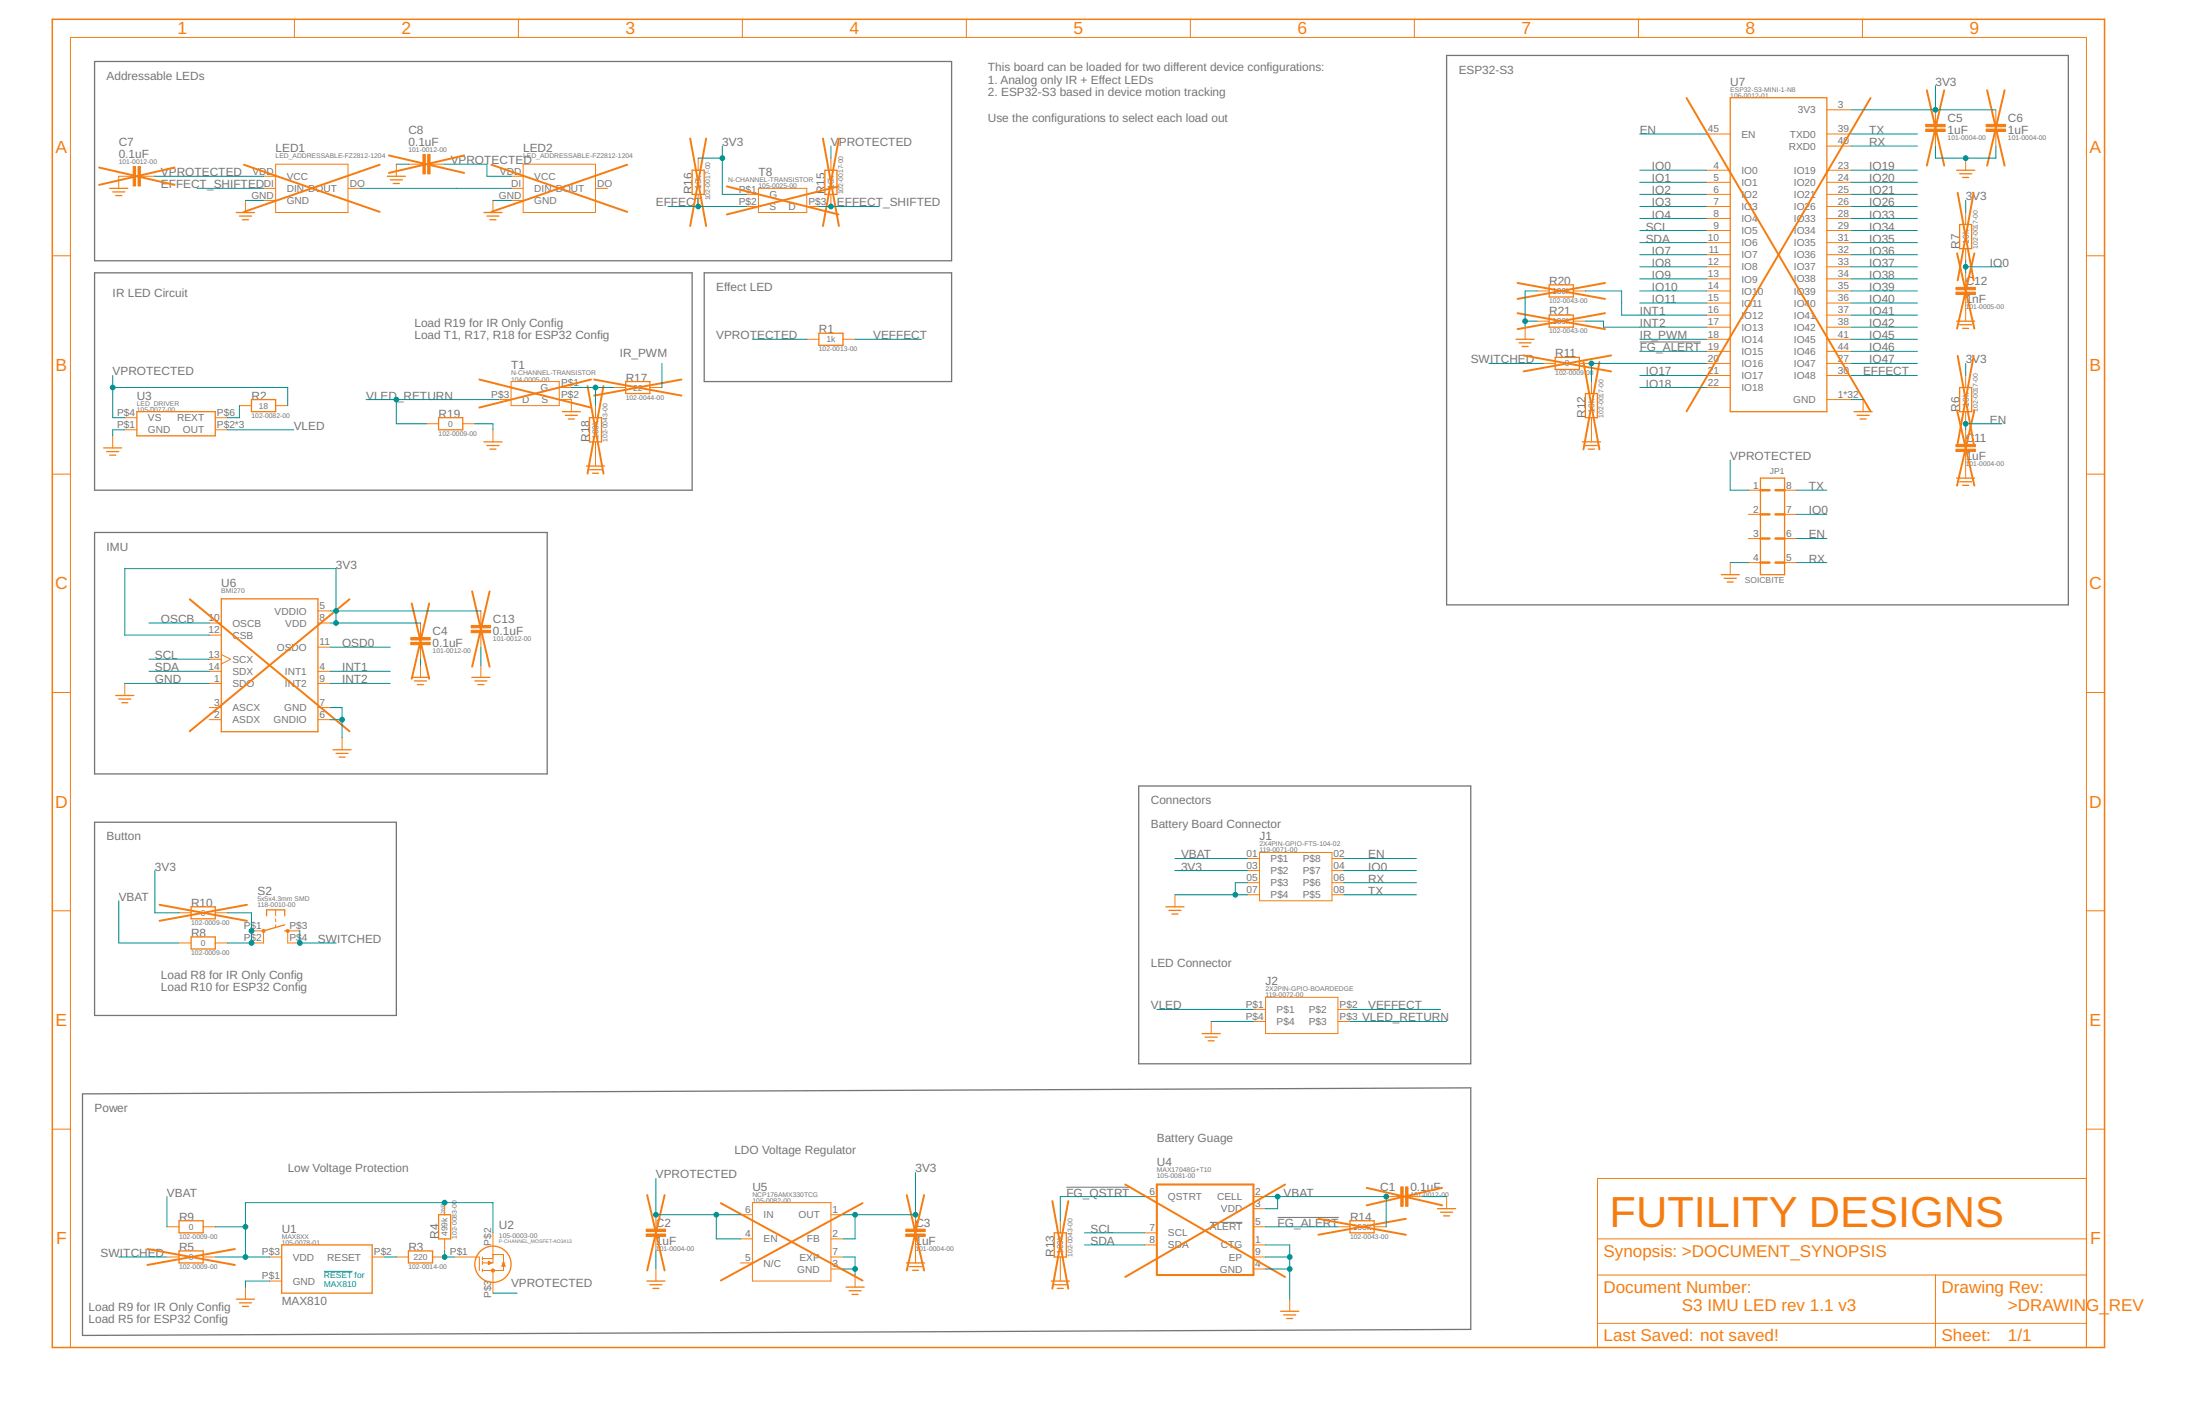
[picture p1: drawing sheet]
<svg xmlns="http://www.w3.org/2000/svg" width="432mm" height="279mm" viewBox="0 0 432 279" stroke-linecap="round" stroke-linejoin="round" font-family="sans-serif">
<path d="M18.6 12.1h168.2v39.1h-168.2zM283.9 10.9h122.1v107.8h-122.1zM18.6 53.5h117.2v42.7h-117.2zM138.2 53.5h48.6v21.4h-48.6zM18.6 104.5h88.8v47.3h-88.8zM223.5 154.2h65.2v54.5h-65.2zM18.6 161.3h59.2v37.9h-59.2zM16.2 214.6l272.5-1.2v47.4l-272.5 1.2z" fill="none" stroke="#757575" stroke-width=".25"/>
<path d="M321.8 67.1h12M209.3 232.9h12.4M237.5 239.8h6.3M250.8 238.9h12" fill="none" stroke="#757575" stroke-width=".2"/>
<path d="M10.3 3.8h402.8v260.6h-402.8z" fill="none" stroke="#f57c10" stroke-width=".3"/>
<g fill="none" stroke="#f57c10" stroke-width=".2">
<path d="M57.8 3.8v3.5M101.7 3.8v3.5M145.7 3.8v3.5M189.7 3.8v3.5M233.6 3.8v3.5M277.6 3.8v3.5M321.6 3.8v3.5M365.5 3.8v3.5M26.1 34.6h-2.8v2.4M27.6 34.6h2.8M48.2 39.3v2.4M51.7 37h2.4"/>
<path d="M51.7 34.6h2.4M51.7 39.3h2.4M54.1 32.2h14.2v9.5h-14.2zM68.3 37h2.4M77.8 32.2v2.4M80.2 32.2h2.8M84.4 32.2h2.9M96.8 39.3v2.4M100.3 37h2.4M100.3 34.6h2.4M100.3 39.3h2.4M102.7 32.2h14.2v9.5h-14.2z"/>
<path d="M116.9 37h2.4M137 31v2.4M137 38.1v2.4M146.5 38.1h2.4M148.9 37h9.4v4.7h-9.4zM163.1 31v2.4M163.1 38.1v2.4M334.9 33.4h4.7M334.9 35.8h4.7M334.9 38.1h4.7M334.9 26.3h4.7M358.6 33.4h4.7"/>
<path d="M358.6 35.8h4.7M358.6 38.1h4.7M358.6 26.3h4.7M358.6 28.7h4.7M358.6 21.5h4.7M379.9 21.5v2.9M379.9 25.8v2.9M385.8 31v2.4M391.7 21.5v2.9M391.7 25.8v2.9M10.3 50.2h3.5M146.5 40.5h2.4"/>
<path d="M158.3 40.5h2.4M301.7 57.1h2.4M308.8 57.1h2.4M334.9 40.5h4.7M334.9 42.9h4.7M334.9 45.2h4.7M334.9 47.6h4.7M334.9 50h4.7M334.9 52.3h4.7M334.9 54.7h4.7M334.9 57.1h4.7M334.9 59.5h4.7"/>
<path d="M358.6 40.5h4.7M358.6 42.9h4.7M358.6 45.2h4.7M358.6 47.6h4.7M358.6 50h4.7M358.6 52.3h4.7M358.6 54.7h4.7M358.6 57.1h4.7M358.6 59.5h4.7M385.8 41.7v2.3M385.8 48.8v2.4M385.8 53.5v2.9"/>
<path d="M385.8 57.8v5.2M409.5 50.2h3.6M47 79.6h2.4M54.1 79.6h2.4M97.9 78.4h2.4M100.3 74.9h9.5v4.7h-9.5zM109.8 76h2.3M109.8 78.4h2.3v2.4M116.9 79.6v2.4M120.4 76h2.4M127.6 76h2.3M158.3 66.6h2.4"/>
<path d="M165.5 66.6h2.3M299.3 64.2v2.4M301.7 63h2.4M302.9 71.3h2.3M308.8 63h2.4M310 71.3h2.4M312.4 74.9v2.3M334.9 61.8h4.7M334.9 64.2h4.7M334.9 66.6h4.7M334.9 68.9h4.7M334.9 71.3h4.7"/>
<path d="M334.9 73.7h4.7M334.9 76h4.7M358.6 61.8h4.7M358.6 64.2h4.7M358.6 66.6h4.7M358.6 68.9h4.7M358.6 71.3h4.7M358.6 73.7h4.7M358.6 78.4h4.7M365.7 78.4v2.4M385.8 73.7v2.3M10.3 93h3.5"/>
<path d="M22.1 85.5v2.4M24.5 82h2.4M24.5 84.3h2.4M42.2 82h2.4M42.2 84.3h2.4M83.7 83.1h2.4M90.8 83.1h2.4M96.8 84.3v2.4M116.9 86.7v4.7M312.4 82v4.7M343.2 96.2h2.3M350.3 96.2h2.3"/>
<path d="M385.8 80.8v2.3M385.8 84.3v2.9M385.8 88.6v5.2M409.5 93h3.6M62.4 119.9h2.4M94.4 119.9v2.8M339.6 110.4v2.4M343.2 100.9h2.3M343.2 105.7h2.3M343.2 110.4h2.3M350.3 100.9h2.3M350.3 105.7h2.3"/>
<path d="M350.3 110.4h2.3M10.3 135.9h3.5M24.5 134.1v2.4M41.1 134.1h2.3M41.1 138.8h2.3M41.1 131.7h2.3M41.1 122.2h2.3M41.1 124.6h2.3M41.1 129.3h2.3M43.4 128.4l1.9 .9-1.9 1M62.4 134.1h2.4M62.4 138.8h2.4"/>
<path d="M62.4 131.7h2.4M62.4 122.2h2.4M62.4 127h2.4M82.5 122.2v2.9M82.5 126.5v2.8M82.5 130.5v2.4M94.4 124.1v2.9M94.4 130.5v2.4M409.5 135.9h3.6M41.1 141.2h2.3M62.4 141.2h2.4M67.1 144.7v2.4"/>
<path d="M10.3 178.7h3.5M35.1 179.1h2.4M42.2 179.1h2.4M54.1 178.5v1.2M230.6 175.6v2.3M244.8 168.4h2.4M244.8 170.8h2.4M244.8 173.2h2.4M244.8 175.6h2.4M247.2 167.3h14.2v9.4h-14.2zM261.4 168.4h2.4M261.4 170.8h2.4"/>
<path d="M261.4 173.2h2.4M261.4 175.6h2.4M409.5 178.7h3.6M35.1 185h2.4M42.2 185h2.4M49.4 182.6h2.3v2.4h-2.3M54.1 180.3v.6M54.1 181.5v.6M58.8 182.6h-2.3v2.4h2.3M246 198.1h2.4M248.4 195.7h14.2v7.1h-14.2zM262.6 198.1h2.4"/>
<path d="M237.7 200.4v2.4M246 200.4h2.4M262.6 200.4h2.4M10.3 221.6h3.5M87.3 236v2.3M128.7 238.3v2.9M145.3 238.3h2.4M147.7 236h15.4v15.4h-15.4zM163.1 238.3h2.4M179.7 238.3v2.9M208.1 239.5v2.4M224.7 234.8h2.4"/>
<path d="M246 234.8h2.4M246 237.2h2.4M272.1 234.8h2.8M276.4 234.8h2.8M283.9 234.8v2.4M409.5 231.2h-96v33.2h96v-257.1h-395.7v257.1M409.5 221.6h3.6M32.8 246.6h2.3M32.8 240.7h2.3M39.9 246.6h2.3M39.9 240.7h2.3M48.2 252.5v2.4"/>
<path d="M52.9 246.6h2.4M52.9 251.4h2.4M73 246.6h2.4M77.8 246.6h2.4M84.9 246.6h2.4M87.3 243.1v2.3M89.3 246.6h4.7M94.1 246.6v2.7M94.7 247.8h1.2M94.7 246.6v.6M94.7 247.5v.6M94.7 249v.6"/>
<path d="M94.7 246.9h2.1M95.9 247.5l.6 .3-.6 .3zM96.8 241.9v5.9h-.3M96.8 249v4.7M96.8 246.1h2v3.2h-4.1M98.5 247.8h.6M98.8 247.8l.3 .6h-.6zM128.7 242.6v2.8M128.7 249v2.4M145.3 243.1h2.4M145.3 247.8h2.4M163.1 243.1h2.4"/>
<path d="M163.1 246.6h2.4M163.1 249h2.4M167.8 250.2v2.3M179.7 242.6v5.2M208.1 246.6v4.8M224.7 241.9h2.4M224.7 244.3h2.4M246 246.6h2.4M246 240.7h2.4M246 244.3h2.4M246 249h2.4M253.1 254.9v2.4"/>
<path d="M262.6 240.7h2.4M269.7 240.7h2.4M313.5 250.2h96M313.5 259.7h96M313.5 243.1h96M379.9 250.2v14.2"/>
</g>
<g fill="none" stroke="#f57c10" stroke-width=".25">
<path d="M339.6 19.2h19v61.6h-19zM21.5 37h3.6M22.1 37.7h2.4M22.7 38.4h1.2M76 34.6h3.6M76.6 35.3h2.4M77.2 36h1.2M135.8 33.4h2.4v4.7h-2.4zM161.9 33.4h2.4v4.7h-2.4zM384 33.4h3.6M384.6 34.1h2.4M385.2 34.8h1.2"/>
<path d="M46.4 41.7h3.6M47 42.4h2.4M47.6 43.1h1.2M95 41.7h3.5M95.6 42.4h2.3M96.2 43.1h1.1M304.1 55.9h4.7v2.4h-4.7zM384.6 44h2.4v4.8h-2.4zM49.4 78.4h4.7v2.4h-4.7zM122.8 74.9h4.8v2.3h-4.8zM160.7 65.4h4.8v2.4h-4.8zM297.6 66.6h3.5"/>
<path d="M298.2 67.3h2.3M298.7 68h1.2M304.1 61.8h4.7v2.4h-4.7zM305.2 70.1h4.8v2.4h-4.8zM311.2 77.2h2.3v4.8h-2.3zM384 63h3.6M384.6 76h2.4v4.8h-2.4zM384.6 63.7h2.4M385.2 64.4h1.2M20.3 87.9h3.6M20.9 88.6h2.4M21.5 89.3h1.2"/>
<path d="M26.9 80.8h15.3v4.7h-15.3zM86.1 82h4.7v2.3h-4.7zM95 86.7h3.5M95.6 87.4h2.3M96.2 88.1h1.1M110.4 80.8h3.5M111 81.5h2.3M111.5 82.2h1.2M115.1 91.4h3.6M115.7 82h2.4v4.7h-2.4zM115.7 92.2h2.4M116.3 92.9h1.2"/>
<path d="M310.6 86.7h3.5M311.2 87.4h2.3M311.8 88.1h1.1M345.5 93.8h4.8v19h-4.8zM363.9 80.8h3.6M364.5 81.5h2.4M365.1 82.2h1.2M384 93.8h3.6M384.6 94.5h2.4M385.2 95.2h1.2M43.4 117.5h19v26.1h-19zM337.8 112.8h3.6"/>
<path d="M338.4 113.5h2.4M339 114.2h1.2M22.7 136.5h3.6M23.3 137.2h2.4M23.9 137.9h1.2M80.8 132.9h3.5M81.3 133.6h2.4M81.9 134.3h1.2M92.6 132.9h3.6M93.2 133.6h2.4M93.8 134.3h1.2M65.4 147.1h3.5"/>
<path d="M66 147.8h2.3M66.5 148.5h1.2M37.5 177.9h4.7v2.4h-4.7zM52.3 179.7v-1.2h3.6v1.2M228.8 177.9h3.6M229.4 178.6h2.4M230 179.3h1.2M37.5 183.8h4.7v2.4h-4.7zM55.9 182.6h.6M55.9 181.5l-4.2 1.1M235.9 202.8h3.6M236.5 203.5h2.4"/>
<path d="M237.1 204.2h1.2M35.1 239.5h4.8v2.4h-4.8zM86.1 238.3h2.4v4.8h-2.4zM265 239.5h4.7v2.4h-4.7zM282.2 237.2h3.5M282.7 237.8h2.4M283.3 238.6h1.2M35.1 245.4h4.8v2.4h-4.8zM46.4 254.9h3.6M47 255.6h2.4M47.6 256.3h1.2M55.3 244.3h17.7v9.4h-17.7z"/>
<path d="M80.2 245.4h4.7v2.4h-4.7zM127 251.4h3.5M127.6 252.1h2.3M128.1 252.8h1.2M166.1 252.5h3.5M166.6 253.3h2.4M167.2 254h1.2M177.9 247.8h3.6M178.5 248.5h2.4M179.1 249.2h1.2M206.3 251.4h3.6M206.9 241.9h2.4v4.7h-2.4z"/>
<path d="M206.9 252.1h2.4M207.5 252.8h1.2M251.4 257.3h3.5M251.9 258h2.4M252.5 258.7h1.2"/>
<circle cx="96.8" cy="248.1" r="3.6"/>
</g>
<g fill="#f57c10" stroke="#f57c10" stroke-width=".2">
<path d="M95.8 247.5l.7 .3-.7 .3z" fill-rule="evenodd"/>
<path d="M98.8 247.8l.3 .6h-.6z" fill-rule="evenodd"/>
<path d="M96.6 249.2h.3v.2h-.3v-.1h.2h-.2z" fill-rule="evenodd"/>
<path d="M96.5 249.1l.3-.1 .2 .2a.33 .33 0 0 1-.4 .4l-.2-.3 .3-.2 .2 .1-.2 .2-.3-.1z" fill-rule="evenodd"/>
<path d="M51.5 182.4h.4v.5h-.4l-.1-.3z" fill-rule="evenodd"/>
<path d="M56.3 182.4h.4v.5h-.4l-.1-.3z" fill-rule="evenodd"/>
</g>
<g fill="none" stroke="#f57c10" stroke-width=".38">
<path d="M331 19.2l36.1 61.5M367.1 19.2l-36.1 61.5M378.2 17.7l3.4 14.8M381.6 17.7l-3.4 14.8M390 17.7l3.4 14.8M393.4 17.7l-3.4 14.8M19.5 32.9l14.7 3.4M34.2 32.9l-14.7 3.4M47.9 32.3l26.6 9.3M74.5 32.3l-26.6 9.3M76.3 30.5l14.8 3.4M91.1 30.5l-14.8 3.4"/>
<path d="M96.5 32.3l26.6 9.3M123.1 32.3l-26.6 9.3M135.5 27.2l3.1 17.1M138.6 27.2l-3.1 17.1M142.7 36.6l21.9 5.5M161.5 27.2l3.2 17.1M164.6 36.6l-21.9 5.5M164.7 27.2l-3.2 17.1M384.2 37.8l3.2 17.2M387.4 37.8l-3.2 17.2M297.9 55.5l17.1 3.2M315 55.5l-17.1 3.2"/>
<path d="M384.1 49.7l3.4 14.8M387.5 49.7l-3.4 14.8M94.1 74.5l21.9 5.5M115.3 75.8l3.1 17.1M116 74.5l-21.9 5.5M116.6 74.5l17.2 3.1M118.4 75.8l-3.1 17.1M133.8 74.5l-17.2 3.1M297.9 61.4l17.1 3.2M299 69.7l17.2 3.2M310.8 71l3.1 17.2M313.9 71l-3.1 17.2"/>
<path d="M315 61.4l-17.1 3.2M316.2 69.7l-17.2 3.2M384.2 69.8l3.2 17.2M387.4 69.8l-3.2 17.2M384.1 80.5l3.4 14.8M387.5 80.5l-3.4 14.8M37.2 117.6l31.4 25.9M68.6 117.6l-31.4 25.9M80.8 118.4l3.4 14.8M84.2 118.4l-3.4 14.8M92.7 116l3.4 14.8M96.1 116l-3.4 14.8"/>
<path d="M31.3 177.5l17.2 3.2M48.5 177.5l-17.2 3.2M127 234.5l3.5 14.8M130.5 234.5l-3.5 14.8M141.5 236.1l27.8 15.1M169.3 236.1l-27.8 15.1M178 234.5l3.4 14.8M181.4 234.5l-3.4 14.8M206.5 235.7l3.2 17.1M209.7 235.7l-3.2 17.1M220.9 232.4l31.3 18.1M252.2 232.4l-31.3 18.1"/>
<path d="M258.8 239.1l17.1 3.2M268.2 233.1l14.8 3.4M275.9 239.1l-17.1 3.2M283 233.1l-14.8 3.4M28.9 245.1l17.2 3.1M46.1 245.1l-17.2 3.1"/>
</g>
<g fill="#f57c10" stroke="#f57c10" stroke-width=".2">
<path d="M378 25.3h3.8v.5h-3.8z"/>
<path d="M378 24.4h3.8v.5h-3.8z"/>
<path d="M389.8 25.3h3.8v.5h-3.8z"/>
<path d="M389.8 24.4h3.8v.5h-3.8z"/>
<path d="M383.9 88.1h3.8v.5h-3.8z"/>
<path d="M383.9 87.2h3.8v.5h-3.8z"/>
<path d="M383.9 57.3h3.8v.5h-3.8z"/>
<path d="M383.9 56.4h3.8v.5h-3.8z"/>
<path d="M275.9 232.9h.5v3.8h-.5z"/>
<path d="M274.9 232.9h.5v3.8h-.5z"/>
<path d="M126.8 242.1h3.8v.5h-3.8z"/>
<path d="M126.8 241.2h3.8v.4h-3.8z"/>
<path d="M177.8 242.1h3.8v.5h-3.8z"/>
<path d="M177.8 241.2h3.8v.4h-3.8z"/>
<path d="M80.6 126h3.8v.5h-3.8z"/>
<path d="M80.6 125.1h3.8v.5h-3.8z"/>
<path d="M92.5 123.7h3.8v.4h-3.8z"/>
<path d="M92.5 122.7h3.8v.5h-3.8z"/>
<path d="M26.1 32.7h.5v3.8h-.5z"/>
<path d="M27.1 32.7h.5v3.8h-.5z"/>
<path d="M83 30.3h.5v3.8h-.5z"/>
<path d="M83.9 30.3h.5v3.8h-.5z"/>
</g>
<path d="M227.1 232.4h18.9v17.8h-18.9z" fill="none" stroke="#f57c10" stroke-width=".4"/>
<path d="M345.5 96.2h1.8M348.5 96.2h1.8M345.5 110.4h1.8M345.5 105.7h1.8M345.5 100.9h1.8M348.5 110.4h1.8M348.5 105.7h1.8M348.5 100.9h1.8" fill="none" stroke="#f57c10" stroke-width=".49"/>
<g fill="none" stroke="#009292" stroke-width=".2">
<path d="M379.9 16.8v4.7M30.4 34.6h21.3M38.7 37h13M48.2 39.3h3.5M70.7 37h29.6M77.8 32.2h2.4M87.3 32.2h8.3v2.4h4.7M96.8 39.3h3.5M137 31h4.8M141.8 28.7v9.4h4.7M163.1 28.7v2.3M321.8 35.8h13.1"/>
<path d="M321.8 38.1h13.1M321.8 33.4h13.1M321.8 26.3h13.1M363.3 35.8h13M363.3 38.1h13M363.3 33.4h13M363.3 21.5h28.4M363.3 28.7h13M363.3 26.3h13M379.9 28.7v2.3h11.8v-2.3M385.8 39.3v2.4M131.1 40.5h15.4"/>
<path d="M160.7 40.5h11.9M301.7 57.1h-2.4v7.1M311.2 57.1h7.1v4.7h16.6M321.8 57.1h13.1M321.8 40.5h13.1M321.8 42.9h13.1M321.8 45.2h13.1M321.8 52.3h13.1M321.8 47.6h13.1M321.8 54.7h13.1M321.8 59.5h13.1M321.8 50h13.1"/>
<path d="M363.3 57.1h13M363.3 40.5h13M363.3 42.9h13M363.3 45.2h13M363.3 52.3h13M363.3 47.6h13M363.3 54.7h13M363.3 59.5h13M363.3 50h13M385.8 51.2v2.3M385.8 52.3h7.1M22.1 73.7v8.3h2.4"/>
<path d="M22.1 76h34.4v3.6M47 79.6v2.4h-2.4M71.9 78.4h26M77.8 78.4v4.7h5.9M112.1 76h8.3M116.9 76v3.6M129.9 71.3v4.7M147.7 66.6h10.6M167.8 66.6h13.1M292.2 71.3h10.7M299.3 63h2.4M311.2 63h3.5v1.2h20.2"/>
<path d="M321.8 76h13.1M321.8 66.6h13.1M321.8 73.7h13.1M321.8 68.9h13.1M334.9 71.3h-22.5v3.6M363.3 78.4h2.4M363.3 66.6h13M363.3 73.7h13M363.3 61.8h13M363.3 64.2h13M363.3 68.9h13M363.3 71.3h13"/>
<path d="M385.8 71.3v2.4M24.5 84.3h-2.4v1.2M44.6 84.3h13.1M93.2 83.1h3.6v1.2M339.6 90.3v5.9h3.6M352.6 96.2h6M392.9 83.1h-7.1v1.2M64.8 119.9h29.6M339.6 110.4h3.6M352.6 110.4h6M352.6 100.9h6M352.6 105.7h6"/>
<path d="M24.5 134.1h16.6M29.2 122.2h11.9M29.2 129.3h11.9M29.2 131.7h11.9M64.8 138.8h2.3v5.9M64.8 134.1h11.8M64.8 122.2h17.7M64.8 131.7h11.8M64.8 127h11.8M66 122.2v-10.6h-41.5v13h16.6M82.5 129.3v1.2M94.4 127v3.5"/>
<path d="M64.8 141.2h2.3M23.3 176.7v8.3h11.8M30.4 170.8v8.3h4.7M44.6 179.1h4.8v5.9h-4.8M230.6 175.6h14.2M230.6 168.4h14.2M230.6 170.8h14.2M244.8 173.2h-2.3v2.4M263.8 175.6h14.2M263.8 173.2h14.2M263.8 168.4h14.2M263.8 170.8h14.2"/>
<path d="M58.8 182.6v2.4h7.2M227.1 198.1h18.9M265 198.1h17.7M237.7 200.4h8.3M265 200.4h18.9M32.8 234.8v5.9M128.7 231.2v7.1h16.6M140.6 238.3v4.8h4.7M167.8 238.3v4.8h-2.3M179.7 230v8.3h-14.2M224.7 234.8h-16.6v4.7M248.4 234.8h23.7v5.9"/>
<path d="M250.8 234.8v2.4h-2.4M279.2 234.8h4.7M23.3 246.6h9.5M42.2 246.6h10.7M42.2 240.7h6M52.9 251.4h-4.7v1.1M63.6 249.4h5.6M75.4 246.6h2.4M87.3 245.4v1.2h2M96.8 241.9v-5.9h-48.6v10.6M96.8 253.7h4.7M128.7 245.4v3.6"/>
<path d="M165.5 246.6h2.3v3.6M165.5 249h2.3M212.9 244.3h11.8M212.9 241.9h11.8M248.4 244.3h4.7v10.6M248.4 246.6h4.7M248.4 249h4.7M248.4 240.7h14.2"/>
</g>
<g fill="#009292" stroke="#009292" stroke-width=".2">
<circle cx="242.5" cy="175.6" r=".47"/>
<circle cx="253.1" cy="246.6" r=".47"/>
<circle cx="253.1" cy="249" r=".47"/>
<circle cx="167.8" cy="249" r=".47"/>
<circle cx="67.1" cy="141.2" r=".47"/>
<circle cx="385.8" cy="31" r=".47"/>
<circle cx="299.3" cy="63" r=".47"/>
<circle cx="250.8" cy="234.8" r=".47"/>
<circle cx="272.1" cy="234.8" r=".47"/>
<circle cx="87.3" cy="246.6" r=".47"/>
<circle cx="22.1" cy="76" r=".47"/>
<circle cx="128.7" cy="238.3" r=".47"/>
<circle cx="140.6" cy="238.3" r=".47"/>
<circle cx="385.8" cy="52.3" r=".47"/>
<circle cx="312.4" cy="71.3" r=".47"/>
<circle cx="179.7" cy="238.3" r=".47"/>
<circle cx="167.8" cy="238.3" r=".47"/>
<circle cx="66" cy="122.2" r=".47"/>
<circle cx="66" cy="119.9" r=".47"/>
<circle cx="379.9" cy="21.5" r=".47"/>
<circle cx="141.8" cy="31" r=".47"/>
<circle cx="385.8" cy="83.1" r=".47"/>
<circle cx="87.3" cy="236" r=".47"/>
<circle cx="48.2" cy="246.6" r=".47"/>
<circle cx="48.2" cy="240.7" r=".47"/>
<circle cx="58.8" cy="185" r=".47"/>
<circle cx="49.4" cy="185" r=".47"/>
<circle cx="49.4" cy="182.6" r=".47"/>
<circle cx="137" cy="40.5" r=".47"/>
<circle cx="163.1" cy="40.5" r=".47"/>
<circle cx="77.8" cy="78.4" r=".47"/>
<circle cx="116.9" cy="76" r=".47"/>
</g>
<text font-size="8.5" fill="#f57c10" x="315.9" y="240.7">FUTILITY DESIGNS</text>
<g font-size="3.4" fill="#f57c10">
<text x="34.8" y="6.8">1</text>
<text x="78.8" y="6.8">2</text>
<text x="122.8" y="6.8">3</text>
<text x="166.7" y="6.8">4</text>
<text x="210.7" y="6.8">5</text>
<text x="254.7" y="6.8">6</text>
<text x="298.6" y="6.8">7</text>
<text x="342.6" y="6.8">8</text>
<text x="386.6" y="6.8">9</text>
<text x="10.9" y="30">A</text>
<text x="410.1" y="30">A</text>
<text x="10.9" y="72.8">B</text>
<text x="410.1" y="72.8">B</text>
<text x="10.8" y="115.6">C</text>
<text x="410.1" y="115.6">C</text>
<text x="10.8" y="158.5">D</text>
<text x="410.1" y="158.5">D</text>
<text x="10.9" y="201.3">E</text>
<text x="410.1" y="201.3">E</text>
<text x="11" y="244.2">F</text>
<text x="410.2" y="244.2">F</text>
</g>
<g font-size="3.3" fill="#f57c10">
<text x="314.7" y="246.6">Synopsis: &gt;DOCUMENT_SYNOPSIS</text>
<text x="314.7" y="253.7">Document Number:</text>
<text x="330.1" y="257.3">S3 IMU LED rev 1.1 v3</text>
<text x="381.1" y="253.7">Drawing Rev:</text>
<text x="394.1" y="257.3">&gt;DRAWING_</text>
<text x="413.9" y="257.3">REV</text>
<text x="314.7" y="263.2">Last Saved: not saved!</text>
<text x="381.1" y="263.2">Sheet:</text>
<text x="394.1" y="263.2">1/1</text>
</g>
<g font-size="2.3" fill="#757575">
<text x="20.9" y="15.6">Addressable LEDs</text>
<text x="193.9" y="13.9">This board can be loaded for two different device configurations:</text>
<text x="193.9" y="16.4">1. Analog only IR + Effect LEDs</text>
<text x="286.3" y="14.4">ESP32-S3</text>
<text x="339.6" y="16.8">U7</text>
<text x="379.9" y="16.8">3V3</text>
<text x="193.9" y="18.9">2. ESP32-S3 based in device motion tracking</text>
<text x="193.9" y="23.9">Use the configurations to select each load out</text>
<text x="382.3" y="23.9">C5</text>
<text x="394.1" y="23.9">C6</text>
<text x="23.3" y="28.7">C7</text>
<text x="54.1" y="29.8">LED1</text>
<text x="80.2" y="28.7">0.1uF</text>
<text x="80.2" y="26.3">C8</text>
<text x="102.7" y="29.8">LED2</text>
<text x="141.8" y="28.7">3V3</text>
<text x="163.1" y="28.7">VPROTECTED</text>
<text x="321.8" y="26.3">EN</text>
<text x="366.9" y="28.7">RX</text>
<text x="366.9" y="26.3">TX</text>
<text x="382.3" y="26.3">1uF</text>
<text x="394.1" y="26.3">1uF</text>
<text x="23.3" y="31">0.1uF</text>
<text x="31.6" y="34.6">VPROTECTED</text>
<text x="88.5" y="32.2">VPROTECTED</text>
<text x="148.9" y="34.6">T8</text>
<text x="324.2" y="35.8">IO1</text>
<text x="324.2" y="33.4">IO0</text>
<text x="366.9" y="33.4">IO19</text>
<text x="366.9" y="35.8">IO20</text>
<text x="31.6" y="36.9">EFFECT_SHIFTED</text>
<text x="128.7" y="40.5">EFFECT</text>
<text x="135.8" y="38.1" transform="rotate(-90 135.8 38.1)">R16</text>
<text x="161.9" y="38.1" transform="rotate(-90 161.9 38.1)">R15</text>
<text x="164.3" y="40.5">EFFECT_SHIFTED</text>
<text x="324.2" y="40.5">IO3</text>
<text x="324.2" y="38.1">IO2</text>
<text x="366.9" y="38.1">IO21</text>
<text x="366.9" y="40.5">IO26</text>
<text x="385.8" y="39.3">3V3</text>
<text x="323" y="45.2">SCL</text>
<text x="323" y="47.6">SDA</text>
<text x="324.2" y="42.9">IO4</text>
<text x="366.9" y="42.9">IO33</text>
<text x="366.9" y="45.2">IO34</text>
<text x="366.9" y="47.6">IO35</text>
<text x="324.2" y="50">IO7</text>
<text x="324.2" y="52.3">IO8</text>
<text x="366.9" y="52.3">IO37</text>
<text x="366.9" y="50">IO36</text>
<text x="384.6" y="48.8" transform="rotate(-90 384.6 48.8)">R7</text>
<text x="390.5" y="52.3">IO0</text>
<text x="22.1" y="58.3">IR LED Circuit</text>
<text x="140.6" y="57.1">Effect LED</text>
<text x="304.1" y="55.9">R20</text>
<text x="324.2" y="54.7">IO9</text>
<text x="324.2" y="57.1">IO10</text>
<text x="324.2" y="59.5">IO11</text>
<text x="366.9" y="54.7">IO38</text>
<text x="366.9" y="57.1">IO39</text>
<text x="366.9" y="59.5">IO40</text>
<text x="385.8" y="59.5">1nF</text>
<text x="385.8" y="55.9">C12</text>
<text x="81.3" y="64.1">Load R19 for IR Only Config</text>
<text x="160.7" y="65.4">R1</text>
<text x="304.1" y="61.8">R21</text>
<text x="321.8" y="61.8">INT1</text>
<text x="321.8" y="64.2">INT2</text>
<text x="366.9" y="61.8">IO41</text>
<text x="366.9" y="64.2">IO42</text>
<text x="81.3" y="66.6">Load T1, R17, R18 for ESP32 Config</text>
<text x="121.6" y="70.1">IR_PWM</text>
<text x="140.6" y="66.6">VPROTECTED</text>
<text x="171.4" y="66.6">VEFFECT</text>
<text x="288.7" y="71.3">SWITCHED</text>
<text x="305.3" y="70.1">R11</text>
<text x="321.8" y="68.9">FG_ALERT</text>
<text x="321.8" y="66.6">IR_PWM</text>
<text x="366.9" y="66.6">IO45</text>
<text x="366.9" y="68.9">IO46</text>
<text x="366.9" y="71.3">IO47</text>
<text x="385.8" y="71.3">3V3</text>
<text x="22.1" y="73.7">VPROTECTED</text>
<text x="100.3" y="72.5">T1</text>
<text x="122.8" y="74.9">R17</text>
<text x="323" y="73.7">IO17</text>
<text x="323" y="76">IO18</text>
<text x="365.7" y="73.7">EFFECT</text>
<text x="26.9" y="78.4">U3</text>
<text x="49.4" y="78.4">R2</text>
<text x="71.9" y="78.4">VLED</text>
<text x="77.9" y="78.4">_RETURN</text>
<text x="86.1" y="82">R19</text>
<text x="311.2" y="82" transform="rotate(-90 311.2 82)">R12</text>
<text x="384.6" y="80.8" transform="rotate(-90 384.6 80.8)">R6</text>
<text x="390.5" y="83.1">EN</text>
<text x="57.7" y="84.3">VLED</text>
<text x="115.7" y="86.7" transform="rotate(-90 115.7 86.7)">R18</text>
<text x="385.8" y="86.7">C11</text>
<text x="339.6" y="90.3">VPROTECTED</text>
<text x="385.8" y="90.3">1uF</text>
<text x="355" y="100.9">IO0</text>
<text x="355" y="96.2">TX</text>
<text x="355" y="105.7">EN</text>
<text x="20.9" y="108">IMU</text>
<text x="65.9" y="111.6">3V3</text>
<text x="355" y="110.4">RX</text>
<text x="43.4" y="115.1">U6</text>
<text x="31.6" y="122.2">OSCB</text>
<text x="84.9" y="124.6">C4</text>
<text x="96.7" y="124.6">0.1uF</text>
<text x="96.7" y="122.2">C13</text>
<text x="30.4" y="129.3">SCL</text>
<text x="30.4" y="131.7">SDA</text>
<text x="67.1" y="131.7">INT1</text>
<text x="67.1" y="127">OSD0</text>
<text x="84.9" y="127">0.1uF</text>
<text x="30.4" y="134.1">GND</text>
<text x="67.1" y="134.1">INT2</text>
<text x="225.9" y="157.8">Connectors</text>
<text x="20.9" y="164.9">Button</text>
<text x="225.9" y="162.5">Battery Board Connector</text>
<text x="247.2" y="164.9">J1</text>
<text x="30.4" y="170.8">3V3</text>
<text x="231.8" y="168.4">VBAT</text>
<text x="231.8" y="170.8">3V3</text>
<text x="268.5" y="170.8">IO0</text>
<text x="268.5" y="173.2">RX</text>
<text x="268.5" y="168.4">EN</text>
<text x="23.3" y="176.7">VBAT</text>
<text x="37.5" y="177.9">R10</text>
<text x="50.5" y="175.5">S2</text>
<text x="268.5" y="175.5">TX</text>
<text x="37.5" y="183.8">R8</text>
<text x="62.4" y="185">SWITCHED</text>
<text x="225.9" y="189.8">LED Connector</text>
<text x="31.6" y="192">Load R8 for IR Only Config</text>
<text x="31.6" y="194.5">Load R10 for ESP32 Config</text>
<text x="248.4" y="193.3">J2</text>
<text x="225.9" y="198.1">VLED</text>
<text x="267.3" y="200.4">VLED_RETURN</text>
<text x="268.5" y="198.1">VEFFECT</text>
<text x="18.6" y="218.2">Power</text>
<text x="144.1" y="226.5">LDO Voltage Regulator</text>
<text x="227.1" y="224.1">Battery Guage</text>
<text x="56.5" y="230">Low Voltage Protection</text>
<text x="128.7" y="231.2">VPROTECTED</text>
<text x="147.7" y="233.6">U5</text>
<text x="179.7" y="230">3V3</text>
<text x="227.1" y="228.9">U4</text>
<text x="270.9" y="233.6">C1</text>
<text x="276.8" y="233.6">0.1uF</text>
<text x="32.8" y="234.8">VBAT</text>
<text x="35.1" y="239.5">R9</text>
<text x="209.3" y="234.8">FG_QSTRT</text>
<text x="251.9" y="234.8">VBAT</text>
<text x="265" y="239.5">R14</text>
<text x="35.1" y="245.4">R5</text>
<text x="55.3" y="241.9">U1</text>
<text x="80.2" y="245.4">R3</text>
<text x="86.1" y="243.1" transform="rotate(-90 86.1 243.1)">R4</text>
<text x="97.9" y="241.2">U2</text>
<text x="128.7" y="244.3">1uF</text>
<text x="128.7" y="240.7">C2</text>
<text x="179.7" y="244.3">1uF</text>
<text x="179.7" y="240.7">C3</text>
<text x="214" y="241.9">SCL</text>
<text x="214" y="244.3">SDA</text>
<text x="250.8" y="240.7">FG_ALERT</text>
<text x="19.7" y="246.6">SWITCHED</text>
<text x="206.9" y="246.6" transform="rotate(-90 206.9 246.6)">R13</text>
<text x="17.4" y="257.2">Load R9 for IR Only Config</text>
<text x="55.3" y="256.1">MAX810</text>
<text x="100.3" y="252.5">VPROTECTED</text>
<text x="17.4" y="259.7">Load R5 for ESP32 Config</text>
</g>
<g font-size="2" fill="#757575">
<text x="352.8" y="22.3">3V3</text>
<text x="360.7" y="21.2">3</text>
<text x="335.2" y="26">45</text>
<text x="341.8" y="27">EN</text>
<text x="351.1" y="29.4">RXD0</text>
<text x="351.3" y="27">TXD0</text>
<text x="360.7" y="26">39</text>
<text x="360.7" y="28.3">40</text>
<text x="49.6" y="34.2">VDD</text>
<text x="56.3" y="35.3">VCC</text>
<text x="98.1" y="34.2">VDD</text>
<text x="104.9" y="35.3">VCC</text>
<text x="336.3" y="33.1">4</text>
<text x="336.3" y="35.4">5</text>
<text x="341.8" y="34.1">IO0</text>
<text x="352.1" y="34.1">IO19</text>
<text x="360.7" y="33.1">23</text>
<text x="360.7" y="35.4">24</text>
<text x="49.3" y="39">GND</text>
<text x="51.8" y="36.6">DI</text>
<text x="56.3" y="40">GND</text>
<text x="56.3" y="37.7">DIN DOUT</text>
<text x="68.6" y="36.6">DO</text>
<text x="97.9" y="39">GND</text>
<text x="100.3" y="36.6">DI</text>
<text x="104.9" y="40">GND</text>
<text x="104.9" y="37.7">DIN DOUT</text>
<text x="117.2" y="36.6">DO</text>
<text x="145" y="37.8">P$1</text>
<text x="145" y="40.2">P$2</text>
<text x="151.1" y="38.8">G</text>
<text x="151.1" y="41.2">S</text>
<text x="154.7" y="41.2">D</text>
<text x="158.7" y="40.2">P$3</text>
<text x="336.3" y="37.8">6</text>
<text x="336.3" y="40.2">7</text>
<text x="341.8" y="36.5">IO1</text>
<text x="341.8" y="38.8">IO2</text>
<text x="341.8" y="41.2">IO3</text>
<text x="352.1" y="36.5">IO20</text>
<text x="352.1" y="38.8">IO21</text>
<text x="352.1" y="41.2">IO26</text>
<text x="360.7" y="37.8">25</text>
<text x="360.7" y="40.2">26</text>
<text x="335.2" y="47.3">10</text>
<text x="336.3" y="42.5">8</text>
<text x="336.3" y="44.9">9</text>
<text x="341.8" y="43.6">IO4</text>
<text x="341.8" y="46">IO5</text>
<text x="352.1" y="43.6">IO33</text>
<text x="352.1" y="45.9">IO34</text>
<text x="360.7" y="42.5">28</text>
<text x="360.7" y="44.9">29</text>
<text x="360.7" y="47.3">31</text>
<text x="335.2" y="52">12</text>
<text x="335.4" y="49.6">11</text>
<text x="341.8" y="48.3">IO6</text>
<text x="341.8" y="50.7">IO7</text>
<text x="341.8" y="53.1">IO8</text>
<text x="352.1" y="48.3">IO35</text>
<text x="352.1" y="50.7">IO36</text>
<text x="352.1" y="53.1">IO37</text>
<text x="360.7" y="49.6">32</text>
<text x="360.7" y="52">33</text>
<text x="335.2" y="54.4">13</text>
<text x="335.2" y="56.8">14</text>
<text x="335.2" y="59.1">15</text>
<text x="341.8" y="55.4">IO9</text>
<text x="341.8" y="57.8">IO10</text>
<text x="352.1" y="55.4">IO38</text>
<text x="352.1" y="57.8">IO39</text>
<text x="360.7" y="54.4">34</text>
<text x="360.7" y="56.8">35</text>
<text x="360.7" y="59.1">36</text>
<text x="335.2" y="61.5">16</text>
<text x="335.2" y="63.9">17</text>
<text x="341.8" y="60.2">IO11</text>
<text x="341.8" y="62.5">IO12</text>
<text x="341.8" y="64.9">IO13</text>
<text x="352.1" y="60.2">IO40</text>
<text x="352.1" y="62.5">IO41</text>
<text x="352.1" y="64.9">IO42</text>
<text x="360.7" y="61.5">37</text>
<text x="360.7" y="63.9">38</text>
<text x="335.2" y="66.2">18</text>
<text x="335.2" y="68.6">19</text>
<text x="335.2" y="71">20</text>
<text x="341.8" y="67.3">IO14</text>
<text x="341.8" y="69.6">IO15</text>
<text x="352.1" y="67.3">IO45</text>
<text x="352.1" y="69.6">IO46</text>
<text x="360.7" y="66.2">41</text>
<text x="360.7" y="68.6">44</text>
<text x="360.7" y="71">27</text>
<text x="106.1" y="76.7">G</text>
<text x="110.1" y="75.7">P$1</text>
<text x="335.2" y="73.3">21</text>
<text x="335.2" y="75.7">22</text>
<text x="341.8" y="72">IO16</text>
<text x="341.8" y="74.4">IO17</text>
<text x="341.8" y="76.8">IO18</text>
<text x="352.1" y="72">IO47</text>
<text x="352.1" y="74.4">IO48</text>
<text x="360.7" y="73.3">30</text>
<text x="23" y="81.6">P$4</text>
<text x="29" y="82.7">VS</text>
<text x="34.8" y="82.7">REXT</text>
<text x="42.6" y="81.6">P$6</text>
<text x="96.4" y="78.1">P$3</text>
<text x="102.5" y="79.1">D</text>
<text x="106.3" y="79.1">S</text>
<text x="110.1" y="78.1">P$2</text>
<text x="352" y="79.1">GND</text>
<text x="360.7" y="78.1">1*32</text>
<text x="23" y="84">P$1</text>
<text x="29" y="85">GND</text>
<text x="35.9" y="85">OUT</text>
<text x="42.6" y="84">P$2*3</text>
<text x="344.1" y="95.8">1</text>
<text x="350.6" y="95.8">8</text>
<text x="344.1" y="100.6">2</text>
<text x="350.6" y="100.6">7</text>
<text x="344.1" y="105.3">3</text>
<text x="350.6" y="105.3">6</text>
<text x="344.1" y="110.1">4</text>
<text x="350.6" y="110.1">5</text>
<text x="62.7" y="119.5">5</text>
<text x="40.9" y="124.3">12</text>
<text x="40.9" y="121.9">10</text>
<text x="45.6" y="125.3">CSB</text>
<text x="45.6" y="123">OSCB</text>
<text x="53.9" y="120.6">VDDIO</text>
<text x="56" y="122.9">VDD</text>
<text x="62.7" y="121.9">8</text>
<text x="40.9" y="129">13</text>
<text x="40.9" y="131.4">14</text>
<text x="45.6" y="130.1">SCX</text>
<text x="54.3" y="127.7">OSDO</text>
<text x="62.7" y="131.4">4</text>
<text x="62.7" y="126.6">11</text>
<text x="42" y="133.8">1</text>
<text x="45.6" y="134.8">SDO</text>
<text x="45.6" y="132.4">SDX</text>
<text x="55.9" y="132.4">INT1</text>
<text x="55.9" y="134.8">INT2</text>
<text x="62.7" y="133.8">9</text>
<text x="42" y="140.9">2</text>
<text x="42" y="138.5">3</text>
<text x="45.6" y="141.9">ASDX</text>
<text x="45.6" y="139.5">ASCX</text>
<text x="53.7" y="141.9">GNDIO</text>
<text x="55.8" y="139.5">GND</text>
<text x="62.7" y="140.9">6</text>
<text x="62.7" y="138.5">7</text>
<text x="244.7" y="168.1">01</text>
<text x="244.7" y="170.5">03</text>
<text x="244.7" y="172.8">05</text>
<text x="249.4" y="169.2">P$1</text>
<text x="249.4" y="171.5">P$2</text>
<text x="249.4" y="173.9">P$3</text>
<text x="255.7" y="173.9">P$6</text>
<text x="255.7" y="171.5">P$7</text>
<text x="255.7" y="169.1">P$8</text>
<text x="261.8" y="172.8">06</text>
<text x="261.8" y="170.5">04</text>
<text x="261.8" y="168.1">02</text>
<text x="244.7" y="175.2">07</text>
<text x="249.4" y="176.3">P$4</text>
<text x="255.7" y="176.3">P$5</text>
<text x="261.8" y="175.2">08</text>
<text x="47.9" y="182.3">P$1</text>
<text x="47.9" y="184.7">P$2</text>
<text x="56.8" y="182.3">P$3</text>
<text x="56.8" y="184.7">P$</text>
<text x="59.2" y="184.7">4</text>
<text x="244.5" y="197.7">P$1</text>
<text x="262.9" y="197.7">P$2</text>
<text x="244.5" y="200.1">P$4</text>
<text x="250.6" y="198.8">P$1</text>
<text x="250.6" y="201.1">P$4</text>
<text x="256.9" y="198.8">P$2</text>
<text x="256.9" y="201.1">P$3</text>
<text x="262.9" y="200.1">P$3</text>
<text x="146.3" y="238">6</text>
<text x="149.9" y="239">IN</text>
<text x="156.7" y="239">OUT</text>
<text x="163.4" y="238">1</text>
<text x="225.6" y="234.4">6</text>
<text x="229.2" y="235.5">QSTRT</text>
<text x="238.9" y="235.5">CELL</text>
<text x="239.6" y="237.9">VDD</text>
<text x="246.3" y="234.4">2</text>
<text x="246.3" y="236.8">3</text>
<text x="96.4" y="244.4" transform="rotate(-90 96.4 244.4)">P$2</text>
<text x="146.3" y="242.7">4</text>
<text x="149.9" y="243.8">EN</text>
<text x="158.4" y="243.8">FB</text>
<text x="163.4" y="242.7">2</text>
<text x="225.6" y="241.6">7</text>
<text x="225.6" y="243.9">8</text>
<text x="229.2" y="242.6">SCL</text>
<text x="229.2" y="245">SDA</text>
<text x="237.5" y="241.4">ALERT</text>
<text x="239.6" y="245">CTG</text>
<text x="246.3" y="243.9">1</text>
<text x="246.3" y="240.4">5</text>
<text x="51.4" y="246.3">P$3</text>
<text x="51.4" y="251">P$1</text>
<text x="57.5" y="247.3">VDD</text>
<text x="64.2" y="247.3">RESET</text>
<text x="73.4" y="246.3">P$2</text>
<text x="88.3" y="246.3">P$1</text>
<text x="146.3" y="247.5">5</text>
<text x="149.9" y="248.5">N/C</text>
<text x="156.5" y="249.7">GND</text>
<text x="156.9" y="247.3">EXP</text>
<text x="163.4" y="248.7">3</text>
<text x="163.4" y="246.3">7</text>
<text x="239.4" y="249.7">GND</text>
<text x="241.2" y="247.3">EP</text>
<text x="246.3" y="246.3">9</text>
<text x="246.3" y="248.7">4</text>
<text x="57.5" y="252.1">GND</text>
<text x="96.4" y="254.7" transform="rotate(-90 96.4 254.7)">P$3</text>
</g>
<g font-size="1.7" fill="#757575">
<text x="137.6" y="37.1" transform="rotate(-90 137.6 37.1)">10k</text>
<text x="163.7" y="37.1" transform="rotate(-90 163.7 37.1)">10k</text>
<text x="386.4" y="47.8" transform="rotate(-90 386.4 47.8)">10k</text>
<text x="304.6" y="57.7">100k</text>
<text x="304.6" y="63.6">100k</text>
<text x="162.2" y="67.2">1k</text>
<text x="307.2" y="71.9">0</text>
<text x="124.2" y="76.6">22</text>
<text x="50.8" y="80.2">18</text>
<text x="88" y="83.7">0</text>
<text x="313" y="80.9" transform="rotate(-90 313 80.9)">10k</text>
<text x="386.4" y="79.8" transform="rotate(-90 386.4 79.8)">10k</text>
<text x="117.5" y="86.2" transform="rotate(-90 117.5 86.2)">100k</text>
<text x="347.4" y="93.1">JP1</text>
<text x="342.5" y="114.4">SOICBITE</text>
<text x="39.4" y="179.7">0</text>
<text x="39.4" y="185.6">0</text>
<text x="37" y="241.3">0</text>
<text x="87.9" y="242.5" transform="rotate(-90 87.9 242.5)">499k</text>
<text x="265.5" y="241.3">100k</text>
<text x="37" y="247.2">0</text>
<text x="81.1" y="247.2">220</text>
<text x="208.7" y="246.1" transform="rotate(-90 208.7 246.1)">100k</text>
</g>
<g font-size="1.7" fill="#009292">
<text x="63.6" y="250.8">RESET for</text>
<text x="63.6" y="252.5">MAX810</text>
</g>
<g font-size="1.3" fill="#757575">
<text x="339.6" y="18">ESP32-S3-MINI-1-N8</text>
<text x="339.6" y="19.2">106-0012-01</text>
<text x="80.2" y="29.8">101-0012-00</text>
<text x="382.3" y="27.5">101-0004-00</text>
<text x="394.1" y="27.5">101-0004-00</text>
<text x="23.3" y="32.2">101-0012-00</text>
<text x="54.1" y="31">LED_ADDRESSABLE-FZ2812-1204</text>
<text x="102.7" y="31">LED_ADDRESSABLE-FZ2812-1204</text>
<text x="143" y="35.8">N-CHANNEL-TRANSISTOR</text>
<text x="139.4" y="39.3" transform="rotate(-90 139.4 39.3)">102-0017-00</text>
<text x="148.9" y="36.9">105-0025-00</text>
<text x="165.5" y="38.1" transform="rotate(-90 165.5 38.1)">102-0017-00</text>
<text x="388.2" y="48.8" transform="rotate(-90 388.2 48.8)">102-0017-00</text>
<text x="304.1" y="59.5">102-0043-00</text>
<text x="304.1" y="65.4">102-0043-00</text>
<text x="385.8" y="60.6">101-0005-00</text>
<text x="160.7" y="68.9">102-0013-00</text>
<text x="100.3" y="73.7">N-CHANNEL-TRANSISTOR</text>
<text x="100.3" y="74.9">104-0005-00</text>
<text x="305.3" y="73.7">102-0009-00</text>
<text x="26.9" y="79.6">LED_DRIVER</text>
<text x="26.9" y="80.8">105-0077-00</text>
<text x="49.4" y="82">102-0082-00</text>
<text x="122.8" y="78.4">102-0044-00</text>
<text x="314.7" y="82" transform="rotate(-90 314.7 82)">102-0017-00</text>
<text x="388.2" y="80.8" transform="rotate(-90 388.2 80.8)">102-0017-00</text>
<text x="86.1" y="85.5">102-0009-00</text>
<text x="119.3" y="86.7" transform="rotate(-90 119.3 86.7)">102-0043-00</text>
<text x="385.8" y="91.4">101-0004-00</text>
<text x="43.4" y="116.3">BMI270</text>
<text x="96.7" y="125.8">101-0012-00</text>
<text x="84.9" y="128.2">101-0012-00</text>
<text x="247.2" y="166.1">2X4PIN-GPIO-FTS-104-02</text>
<text x="247.2" y="167.3">119-0071-00</text>
<text x="50.5" y="176.7">5x5x4.3mm SMD</text>
<text x="50.5" y="177.9">118-0010-00</text>
<text x="37.5" y="181.5">102-0009-00</text>
<text x="37.5" y="187.4">102-0009-00</text>
<text x="248.4" y="194.5">2X2PIN-GPIO-BOARDEDGE</text>
<text x="248.4" y="195.7">119-0072-00</text>
<text x="227.1" y="230">MAX17048G+T10</text>
<text x="227.1" y="231.2">105-0081-00</text>
<text x="147.7" y="234.8">NCP176AMX330TCG</text>
<text x="147.7" y="236">105-0082-00</text>
<text x="276.8" y="234.8">101-0012-00</text>
<text x="35.1" y="243.1">102-0009-00</text>
<text x="55.3" y="243.1">MAX8XX</text>
<text x="55.3" y="244.3">105-0078-01</text>
<text x="89.6" y="243.1" transform="rotate(-90 89.6 243.1)">102-0083-00</text>
<text x="97.9" y="242.8">105-0003-00</text>
<text x="128.7" y="245.4">101-0004-00</text>
<text x="179.7" y="245.4">101-0004-00</text>
<text x="265" y="243.1">102-0043-00</text>
<text x="35.1" y="249">102-0009-00</text>
<text x="80.2" y="249">102-0014-00</text>
<text x="210.5" y="246.6" transform="rotate(-90 210.5 246.6)">102-0043-00</text>
</g>
<g font-size="1" fill="#757575">
<text x="87.3" y="238.3" transform="rotate(-90 87.3 238.3)">DNP</text>
<text x="97.9" y="243.8">P-CHANNEL_MOSFET-AO3413</text>
</g>
</svg>
